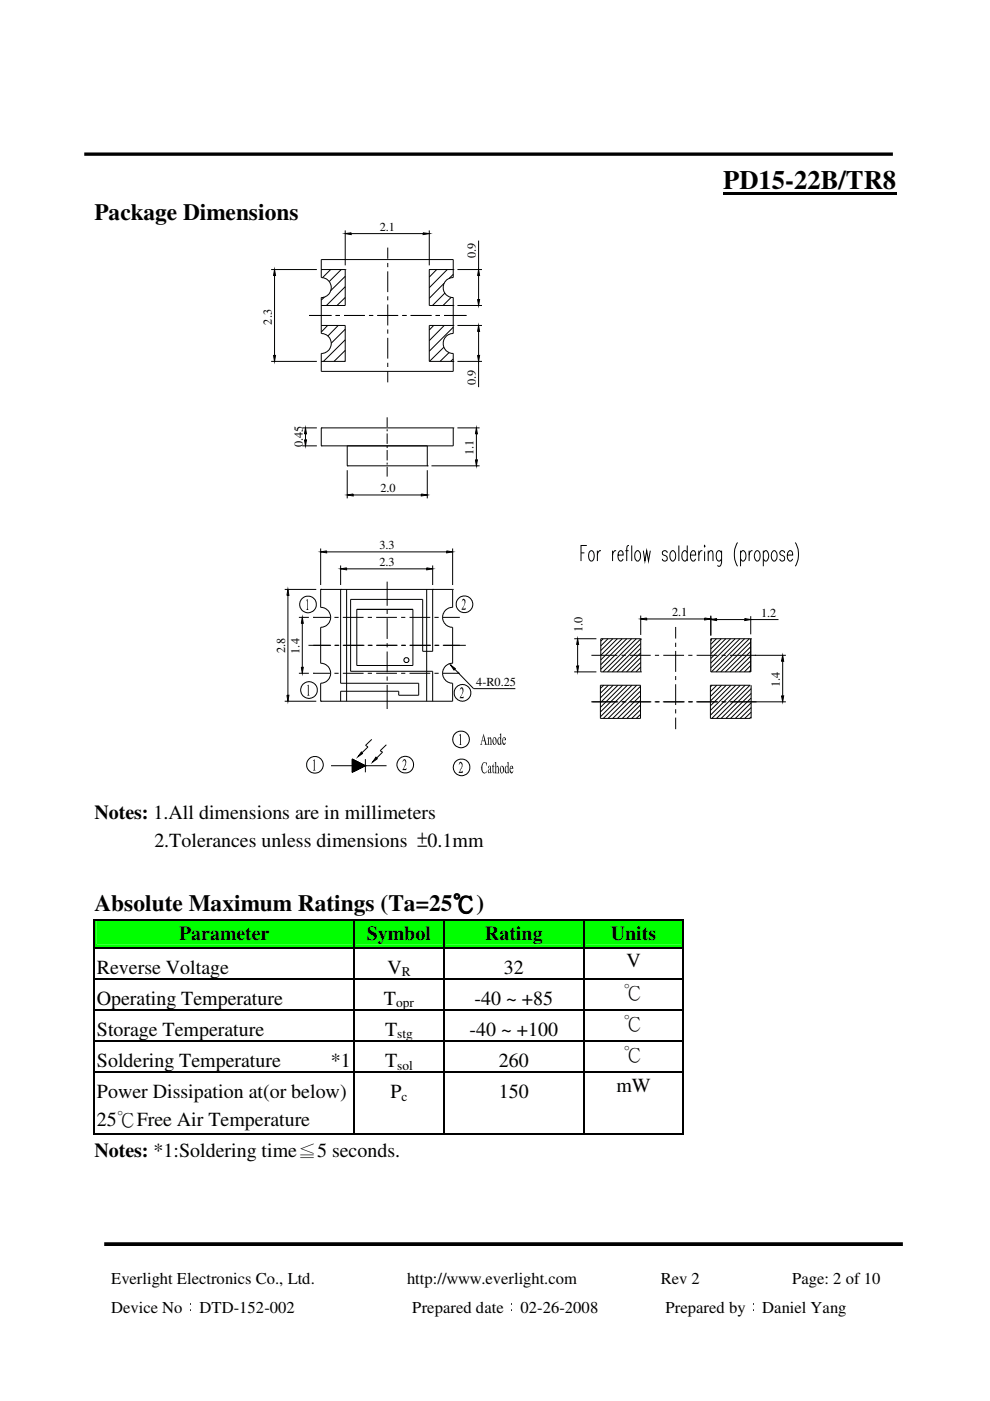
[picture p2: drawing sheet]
<svg xmlns="http://www.w3.org/2000/svg" width="210mm" height="297mm" viewBox="0 0 210 297" stroke-linecap="round" stroke-linejoin="round" font-family="sans-serif">
<path d="M22.1 263.8h169.3" fill="none" stroke="#000" stroke-width=".79" stroke-linecap="butt"/>
<path d="M51.7 40.1h121.8v129.5h-121.8z" fill="#fff"/>
<g fill="none" stroke="#000" stroke-width=".21">
<path d="M57.5 57.1h9.7M58.2 57.1l.2 1.3h-.4zM58.2 58.4v17M68.1 55h28v3.8a2.13 2.13 0 0 0-2.1 1.8v.7a2.09 2.09 0 0 0 1.8 1.8h.3v7.6a2.13 2.13 0 0 0-2.1 1.8v.7a2.09 2.09 0 0 0 1.8 1.7h.3v3.8h-28v-3.8h.4a2.19 2.19 0 0 0 1.7-1.8v-.5a2.2 2.2 0 0 0-2.1-1.9v-7.6h.4a2.19 2.19 0 0 0 1.7-1.9v-.5a2.2 2.2 0 0 0-2.1-1.9zM68.1 57.1h.1M68.1 57.1h5.1M70.1 57.1l-1.7 1.8M72.3 57.1l-2.5 2.6M73.2 49.5l1.3-.1v.3zM73.2 57.1h.1M73.2 58.6l-3.1 3M73.2 48.9v7.4"/>
<path d="M73.2 57.1v7.7h-5.1M74.5 49.5h15.2M82.2 52.5v2.4M82.2 55.8v.8M82.2 57.5v4.4M89.7 49.4l1.3 .1-1.3 .2zM91 57.1h.1M91 49.5h.1M91 57.1h5.1M91 57.1v7.7h5.1M91 48.9v7.4M92.6 57.1l-1.6 1.7"/>
<path d="M94.8 57.1l-3.8 3.9M96.1 57.1h.1M96.1 58.2l-.9 .9M97 57.1h5.2M101.5 57.1l.2 1.3h-.4zM101.5 51v6.1M101.5 58.4v5.1M57.5 76.6h9.7M58 75.4h.4l-.2 1.2zM58.2 76.6h.1M65.5 66.9h4.8M68.1 76.6h.1"/>
<path d="M68.1 69h5.1v7.6h-5.1M68.8 63l-.7 .6M69.5 69l-1.4 1.4M71.2 66.9h.9M71.7 69l-2.2 2.2M72.9 66.9h4.4M73.2 76.5l-.1 .1M73.2 74.3l-2.4 2.3M73.2 72.1l-4.6 4.5M73.2 69.8l-3 3M73.2 63.1l-1.7 1.7M73.2 60.8l-4 4"/>
<path d="M78.2 66.9h.9M80 66.9h4.4M82.2 62.8v.9M82.2 64.6v4.4M82.2 69.8v.9M82.2 71.6v4.4M82.2 76.9v.9M82.2 78.7v2.4M85.3 66.9h.9M87.1 66.9h4.4M91.9 69l-.9 1M92.4 66.9h.9"/>
<path d="M94.1 73.6l-3 3M94.1 60.1l-3.1 3.1M94.1 66.9h4.8M94.2 69l-3.2 3.2M94.3 62.1l-2.6 2.7M95.2 74.8l-1.9 1.8M95.7 63l-1.8 1.8M96.1 64.8h.1M96.1 69h.1M96.1 76.6h.1M96.1 76.1l-.6 .5M96.1 69.4l-5.1 5.1"/>
<path d="M96.1 69h-5.1v7.6h5.1M97 76.6h5.2M97 69h5.2M97 64.8h5.2M101.3 63.5h.4l-.2 1.3zM101.3 75.4h.4l-.2 1.2zM101.5 64.8h.1M101.5 69l.2 1.3h-.4zM101.5 76.6h.1M101.5 70.3v5.1M101.5 76.6v5.5M64.1 94.5h3.1"/>
<path d="M64.1 90.7h3.1M64.6 93.3h.4l-.2 1.2zM64.8 90.7l.2 1.3h-.4zM64.8 92v1.3M68.1 90.7h.1M68.1 94.5h.1M68.1 90.7v3.8M68.1 90.7h28M73.6 98.8h.1M73.6 98.8h17M73.6 94.5v4.3M73.6 99.7v6"/>
<path d="M82.1 88.5v2.1M82.1 91v.4M82.1 91.9v2.2M82.1 94.5v.5M82.1 95.4v2.2M82.1 98.1v.4M82.1 99v2M90.6 98.8h.1M90.6 94.5v4.3M90.6 99.7v6M91.5 98.8h10.2M96.1 90.7h.1"/>
<path d="M96.1 90.7v3.8h-28M97 90.7h4.7M100.8 97.5h.4l-.2 1.3zM101 90.7l.2 1.3h-.4zM101 98.8h.1M101 92v5.5M68 117l1.3-.2v.4zM68 117h.1M68 116.3v7.7M69.3 117h25.4M72.2 119.9v4.1M73.6 104.9l1.3-.2v.5z"/>
<path d="M74.9 104.9h14.4M89.3 104.7l1.3 .2-1.3 .3zM90.6 104.9h.1M91.7 119.9v4.1M94.7 116.8l1.3 .2-1.3 .2zM96 116.3v7.7M123.2 117.2h.7M124.4 115.7h-1.2v3.3M125.1 116.9l.4-.1a1.51 1.51 0 0 1 0 2.2h-.2a1.6 1.6 0 0 1-.2-2.1zM126.7 116.8v2.2M127.4 116.8l-.4 .1-.3 .8M129.9 116.8v2.2"/>
<path d="M130.6 116.8l-.4 .1-.3 .8M131 117.7h1.1a.7 .7 0 0 0-.6-.9 1.51 1.51 0 0 0 0 2.2h.2l.4-.5M132.6 116.8h.7M133.3 115.7l-.3 .1-.1 .5v2.7M133.9 115.7v3.3M134.9 116.9l.4-.1a1.51 1.51 0 0 1 0 2.2h-.3a1.53 1.53 0 0 1-.1-2.1zM136.4 116.8l.3 2.2 .4-2.2 .4 2.2 .4-2.2M141.5 117.2l-.1-.3-.6-.1-.3 .1v.7a1.02 1.02 0 0 1 1 .9l-.1 .3-.3 .2-.6-.2-.1-.3M142.3 116.9l.5-.1a1.51 1.51 0 0 1 0 2.2h-.3a1.53 1.53 0 0 1-.2-2.1zM143.9 115.7v3.3M145.7 117.2l-.4-.4h-.2a1.43 1.43 0 0 0 0 2.2h.2l.4-.5M145.7 115.7v3.3"/>
<path d="M146.4 117.7h1.1l-.2-.8-.4-.1a1.51 1.51 0 0 0 0 2.2h.3l.3-.5M148.2 116.8v2.2M148.9 116.8l-.4 .1-.3 .8M149.4 115.7v.3zM149.4 116.9v2.1M150.2 117.4l.4-.6 .5 .1 .1 2.1M150.2 116.8v2.2M153 116.8v2.5l-.1 .4-.3 .4-.5-.2M153 117.2l-.4-.4h-.3a1.51 1.51 0 0 0 0 2.2h.3l.4-.5M156.4 115a5 5 0 0 0 0 5.1M157 117.2l.4-.4h.3a1.51 1.51 0 0 1 0 2.2h-.3l-.4-.5M157 116.8v3.3"/>
<path d="M158.8 116.8v2.2M159.6 116.8l-.5 .1-.3 .8M160.2 116.9l.5-.1a1.51 1.51 0 0 1 0 2.2h-.3a1.48 1.48 0 0 1-.2-2.1zM161.8 117.2l.4-.4h.3a1.51 1.51 0 0 1 0 2.2h-.3l-.4-.5M161.8 116.8v3.3M163.8 116.9l.5-.1a1.51 1.51 0 0 1 0 2.2h-.3a1.53 1.53 0 0 1-.2-2.1zM166.4 117.2l-.1-.3-.6-.1-.4 .4 .1 .4a1.03 1.03 0 0 1 1 .9l-.1 .3-.3 .2-.6-.2-.1-.3M166.9 117.7h1.2a.7 .7 0 0 0-.7-.9 1.51 1.51 0 0 0 0 2.2h.3l.4-.5M168.6 115a5 5 0 0 1 0 5.1M60.4 125h6.7M61 125l.3 1.2h-.5zM61 126.2v21.2"/>
<path d="M63.4 130.9h2.1M64.1 130.9l.2 1.3h-.4zM64.1 130.9h.1M64.1 132.2v9.3M65.4 136.8h4.8M66.4 130.9h.1M66.4 130.9h3.6M68 125h.1M68 125v3.8h.3a2.19 2.19 0 0 1 1.8 1.8v.5a2.2 2.2 0 0 1-2.1 1.9v7.6h.3a2.19 2.19 0 0 1 1.8 1.9v.5a2.2 2.2 0 0 1-2.1 1.9v3.8M68 125h28M70.9 136.8h1M70.9 130.9h.9"/>
<path d="M72.2 120.6l1.3-.2v.4zM72.2 125h.1M72.2 120.6h.1M72.2 125v19.9h16.6v2.5h-4.3v-.8h-12.3v2.1M72.7 136.8h4.6M72.7 130.9h4.4M73.5 125v23.7M73.5 120.6h17M75.6 129.2h11.9v11.9h-11.9zM78 136.8h1M78 130.9h.9M79.8 136.8h4.5"/>
<path d="M79.8 130.9h4.4M82.1 123.3v5.1M82.1 129.3v.9M82.1 131.1v4.4M82.1 136.4v.8M82.1 138.1v4.4M85 136.8h1.1M85 130.9h.9M86.8 136.8h4.6M86.8 130.9h4.4M90.5 120.4l1.2 .2-1.2 .2zM90.5 125v23.7"/>
<path d="M91.7 125h.1M91.7 125v13.1h-2.1v-11h-15.3v15.2h17.4v6.4M92.1 136.8h1M92.1 130.9h.9M93.9 136.8h4.9M93.9 130.9h3.6M96 125h.1M96 125v3.8h-.4a2.09 2.09 0 0 0-1.7 1.8v.6a2.15 2.15 0 0 0 2.1 1.8v7.6h-.4a2.09 2.09 0 0 0-1.7 1.8v.7a2.15 2.15 0 0 0 2.1 1.8v3.8h-28M121.8 135.4h4.6M122.5 135.4l.2 1.3h-.4zM122.5 136.7v4.5M125.4 138.9h5.5"/>
<path d="M127.4 135.4h8.4v7.1h-8.4zM127.9 135.4l-.5 .5M128.9 135.4l-1.5 1.5M129.9 135.4l-2.5 2.5M130.9 135.4l-3.5 3.5M131.8 138.9h.9M131.9 135.4l-4.5 4.5M132.9 135.4l-5.5 5.5M133.6 138.9h4.4M133.9 135.4l-6.5 6.5M134.9 135.4l-7.1 7.1M135.8 131.2l1.3-.2v.4z"/>
<path d="M135.8 135.5h.1M135.8 130.5v4.1M135.8 135.5l-7 7M135.8 136.4l-6 6.1M135.8 137.5l-5 5M135.8 138.4l-4 4.1M135.8 139.4l-3 3.1M137.1 131.2h12.3M138.9 138.9h.8M140.6 138.9h4.4M143.3 132.9v2.5M143.3 136.3v.9"/>
<path d="M143.3 138v4.5M145.9 138.9h.9M147.7 138.9h4.4M149.4 131l1.3 .2-1.3 .2zM150.7 135.7h.1M150.7 131.2h.1M150.7 131.4l1.2-.3v.5zM150.7 135.4h8.5v7.1h-8.5zM150.7 130.5v4.2M150.9 135.4l-.2 .2M151.9 135.4l-1.2 1.2M151.9 131.4h6"/>
<path d="M152.9 135.4l-2.2 2.2M153 138.9h.9M153.9 135.4l-3.2 3.2M154.8 138.9h11.8M154.9 135.4l-4.2 4.2M155.9 135.4l-5.2 5.2M156.9 135.4l-6.2 6.2M157.9 135.4l-7.1 7.1M157.9 131.1l1.3 .3-1.3 .2zM158.9 135.4l-7.1 7.1M159.2 135.4h.1M159.2 131.4h.1"/>
<path d="M159.2 130.6v3.9M159.2 131.4h5.9M159.2 136.1l-6.4 6.4M159.2 137.1l-5.4 5.4M159.2 138.1l-4.4 4.4M159.2 139.1l-3.4 3.4M165.9 138.9l.3 1.3h-.5zM60.4 148.7h6.7M60.8 147.4h.5l-.3 1.3zM63.4 142.7h2.1M63.9 141.5h.4l-.2 1.2zM66.4 142.7h.1"/>
<path d="M66.4 142.7h3.6M68 148.7h.1M70.9 142.7h.9M72.7 142.7h4.4M76.6 159.4l.3 .3-1 .7zM78 142.7h.9M78.8 156.8l-1.3 1.2 .5 .4-1.2 1.2M79.8 142.7h4.4M81.9 157.9l-1.3 1.3 .5 .3-1.2 1.2M82.1 143.4v.9M82.1 145.2v5.1M85 142.7h.9"/>
<path d="M86.8 142.7h4.4M92.1 142.7h.9M93.9 142.7h3.6M95.5 141l1.1 .8-.3 .3zM95.5 141h.1M96.4 141.9l4 4.1h8.9M97 142.5h.1M121.8 142.5h4.6M122.3 141.2h.4l-.2 1.3zM125.3 148.8h5.8M127.3 145.3h8.5v7h-8.5zM128 145.3l-.7 .7"/>
<path d="M129 145.3l-1.7 1.7M130 145.3l-2.7 2.7M131 145.3l-3.7 3.7M131.7 148.8h1.1M132 145.3l-4.7 4.7M133 145.3l-5.7 5.7M133.5 148.8h4.6M134 145.3l-6.7 6.7M135 145.3l-7.1 7M135.8 145.5l-6.9 6.8M135.8 146.5l-5.9 5.8M135.8 147.5l-4.9 4.8"/>
<path d="M135.8 148.5l-3.8 3.8M135.8 149.5l-2.9 2.8M135.8 150.5l-1.9 1.8M135.8 151.5l-.9 .8M135.8 142.5h.1M135.8 140.5l-2 2M135.8 141.4l-1 1.1M138.8 148.8h1.1M140.5 148.8h4.7M143.3 143.3v.9M143.3 145.1v4.4M143.3 150.4v.9"/>
<path d="M143.3 152.1v2.5M145.9 148.8h1M147.6 148.8h4.6M151 145.3l-.4 .3M152 145.3l-1.4 1.3M153 148.8h1M153 145.3l-2.4 2.4M154 145.3l-3.4 3.3M154.7 148.8h11.9M155 145.3l-4.4 4.3M156 145.3l-5.4 5.3M157 145.3l-6.4 6.3"/>
<path d="M158 145.3l-7.1 7M159 145.3l-7.1 7M159.1 145.3h-8.5v7h8.5M159.2 140.1l-2.4 2.4M159.2 141.1l-1.4 1.4M159.2 142.1l-.4 .4M159.3 145.3v7M159.3 146l-6.4 6.3M159.3 147l-5.4 5.3M159.3 148l-4.4 4.3M159.3 149l-3.4 3.3M159.3 150l-2.4 2.3"/>
<path d="M159.3 151l-1.4 1.3M159.3 152l-.4 .3M165.7 147.5h.5l-.3 1.3zM165.9 140.2v7.3M70.2 162.3h4.5l.9 1M74.7 161h.1M74.7 163.4l1.6-1.6-1.6 1.6M74.7 162.5l1-1 1.2 1.1M74.7 162.1l1.1 1.1-1.1-1.1 .7-.8zM74.7 161.5l.4-.4 1.6 1.6M74.7 161.5l.3-.4-.3 .4 1.5 1.5-1.5-1.5M74.7 161.2l.2-.2-.2 .3 1.6 1.6"/>
<path d="M74.7 161l1.8 1.9M74.7 161.6l1.4 1.4 .9-.9M74.7 161l1.9 1.8M74.7 161.1l1.8 1.8M74.7 162.4l.9 .9M74.7 162.9l.6 .5M74.7 163.1l.4 .4M74.7 163.4l.1 .3M74.7 163.5l.1 .2M74.7 163.6v.1M74.7 161v2.7M74.7 161l2.8 1.3"/>
<path d="M74.8 163.7l-.1-.2 1.7-1.7-1.7 1.8 .1 .1M74.8 161l-.1 .2 1.7 1.7 .7-.8M74.9 161.1l-.2 .3 1.5 1.5M75 161.1l-.3 .3 1.5 1.6 .9-.9 .2 .3M75 161.1l1.6 1.7-1.8-1.8-.1 .2 1.7 1.7M75.1 161.2l-.4 .5 1.3 1.4-1.3-1.4 .5-.5M75.1 161.2l-.4 .4M75.1 161.2l1.6 1.5M75.3 161.2l-.6 .6 1.2 1.3M75.3 161.2l-.6 .7 1.2 1.3-1.2-1.2 .7-.7 1.4 1.4-1.3-1.4-.8 .8M75.3 161.2l-.6 .7 1.2 1.2M75.3 161.2l1.5 1.5"/>
<path d="M75.5 161.4l-.8 .8 1 1M75.6 161.4l-.9 .9 .9 1M75.6 161.4l-.9 1M75.7 161.4l-1 1.1 .8 .8-.8-.9M75.8 161.5l-1.1 1.1 .7 .8M75.8 161.5l1.2 1.1 .3-.3M75.9 161.5l-1.2 1.2 .7 .7 1.4-1.4 .5 .4M75.9 161.6l-1.2 1.3M76 161.6l-1.3 1.3 .5 .6 1.5-1.5M76 161.6l-1.3 1.3M76 161.6l1 1M76 161.6l-1.3 1.4"/>
<path d="M76.1 161.6l-1.4 1.5M76.2 161.7l-1.5 1.5M76.2 161.7l-1.5 1.5 .4 .4M76.2 161.7l.8 .9M76.5 161.8l.6 .7M76.5 161.8l-1.8 1.9M76.6 161.9l-1.8 1.8M76.6 161.9l-1.6 1.7-.3-.3 1.5-1.6-1.5 1.6 .3 .3M76.6 161.9l-1.7 1.7-.2-.2M76.6 161.9l.6 .6-.5-.5M76.7 161.9l-1.6 1.6M76.7 162.7l-1.5-1.5-.5 .6 1.2 1.3"/>
<path d="M76.7 162l-1.6 1.5-.4-.5M76.8 162l-1.5 1.4-.6-.6 1.2-1.3-1.2 1.3M76.8 162l-1.3 1.4-.8-.8M76.9 162.6l.4-.4-.6 .5M77 162.1l-1.2 1.1M77 162.1l.3 .3M77 162.1l-1.1 1M77.1 162.5l-.8-.7-1.6 1.6 .2 .2M77.1 162.5l-.7-.7-1.7 1.7M77.1 162.2l.3 .1-.1 .1M77.2 162.5l-.7-.6-1.8 1.8M77.3 162.4l-.4-.3-1.3 1.1-.9-.9 .9-.9 1.3 1.2"/>
<path d="M77.4 162.3l-.3 .2M77.4 162.4l-.2-.2-.7 .6M77.5 162.3h.1M77.5 162.3l-2.8 1.4M77.5 161v2.7M77.5 162.3h4.5M79.7 160.5l.3 .4-1 .7z"/>
<circle cx="65.3" cy="128.2" r="1.75"/>
<circle cx="86.2" cy="140" r=".53"/>
<circle cx="98.5" cy="128.1" r="1.77"/>
<circle cx="65.5" cy="146.3" r="1.76"/>
<circle cx="97.8" cy="156.8" r="1.77"/>
<circle cx="98.1" cy="146.9" r="1.77"/>
<circle cx="66.8" cy="162.2" r="1.76"/>
<circle cx="85.9" cy="162.1" r="1.78"/>
<circle cx="97.9" cy="162.7" r="1.75"/>
</g>
<g fill="#000">
<path d="M58.2 57.1l.2 1.3h-.4zM73.2 49.5l1.3-.1v.3zM89.7 49.4l1.3 .1-1.3 .2zM101.5 57.1l.2 1.3h-.4zM58 75.4h.4l-.2 1.2zM101.3 63.5h.4l-.2 1.3zM101.5 69l.2 1.3h-.4zM101.3 75.4h.4l-.2 1.2zM64.8 90.7l.2 1.3h-.4zM64.6 93.3h.4l-.2 1.2zM101 90.7l.2 1.3h-.4zM100.8 97.5h.4l-.2 1.3z"/>
<path d="M68 117l1.3-.2v.4zM73.6 104.9l1.3-.2v.5zM89.3 104.7l1.3 .2-1.3 .3zM94.7 116.8l1.3 .2-1.3 .2zM61 125l.3 1.2h-.5zM64.1 130.9l.2 1.3h-.4zM64.9 127.3h.1zM72.2 120.6l1.3-.2v.4zM90.5 120.4l1.2 .2-1.2 .2zM122.5 135.4l.2 1.3h-.4zM135.8 131.2l1.3-.2v.4zM149.4 131l1.3 .2-1.3 .2z"/>
<path d="M150.7 131.4l1.2-.3v.5zM157.9 131.1l1.3 .3-1.3 .2zM60.8 147.4h.5l-.3 1.3zM63.9 141.5h.4l-.2 1.2zM65.1 145.4h.1zM76.6 159.4l.3 .3-1 .7zM95.5 141l1.1 .8-.3 .3zM97.3 155.9h.2zM122.3 141.2h.4l-.2 1.3zM165.9 138.9l.3 1.3h-.5zM165.7 147.5h.5l-.3 1.3zM66.3 161.3h.2z"/>
<path d="M79.7 160.5l.3 .4-1 .7z"/>
<path d="M64.9 127.3l.3-.3v1.9l.2 .4h-.5l.2-.4v-1.6z" fill-rule="evenodd"/>
<path d="M98.2 127l.4 .1-.5 .2-.2 .3z" fill-rule="evenodd"/>
<path d="M98.3 127.2l.3-.1a2.26 2.26 0 0 1-.7 2.1l.1-.2a1.38 1.38 0 0 0 .3-1.8z" fill-rule="evenodd"/>
<path d="M97.9 129.2l.9-.3-.1 .4z" fill-rule="evenodd"/>
<path d="M65.1 145.4l.3-.2v1.9l.3 .4h-.6l.2-.2v-1.8z" fill-rule="evenodd"/>
<path d="M97.3 155.9l.4-.3v2.2l.2 .1h-.5l.1-.1v-1.8z" fill-rule="evenodd"/>
<path d="M97.6 145.9a.31 .31 0 0 1 .3-.2 .31 .31 0 0 1 .3 .2l-.5 .1-.2 .4z" fill-rule="evenodd"/>
<path d="M97.8 146l.4-.1a2.4 2.4 0 0 1-.7 2.1l.1-.3a1.37 1.37 0 0 0 .2-1.7z" fill-rule="evenodd"/>
<path d="M97.7 147.8h.5l.1-.2v.4h-.8z" fill-rule="evenodd"/>
<path d="M102.5 155.5l-.3 1.5 .5 .1h-.5l-.1 .6 .1 .2h-.4z" fill-rule="evenodd"/>
<path d="M102.5 155.5l.8 2.4h-.6l.2-.2-.2-.6-.5-.1h.5z" fill-rule="evenodd"/>
<path d="M103.3 156.5l.3-.2v.3z" fill-rule="evenodd"/>
<path d="M103.5 156.6l.3-.2 .1 .1-.3 .2v1l.2 .2h-.5l.2-.3z" fill-rule="evenodd"/>
<path d="M103.8 156.4l.1-.1 .2 .2 .2 1.4h-.5l.2-.2v-.8z" fill-rule="evenodd"/>
<path d="M104.6 156.5l.2-.1-.2 .2v.9l.2 .3h.3a.51 .51 0 0 1-.6-.1 .51 .51 0 0 1-.1-.6z" fill-rule="evenodd"/>
<path d="M104.6 156.4l.4-.1 .3 .5-.1 .7-.1 .3h-.2a.98 .98 0 0 0-.3-1.4z" fill-rule="evenodd"/>
<path d="M105.7 156.4h.2a1.03 1.03 0 0 0 0 1.4l-.2 .1-.2-.4v-.6z" fill-rule="evenodd"/>
<path d="M105.7 156.4h.4z" fill-rule="evenodd"/>
<path d="M106 155.7l.3-.2v2.2l-.5 .2h-.1l.4-.3-.1-1.1 .1-.1v-.6z" fill-rule="evenodd"/>
<path d="M106.1 157.7h.3l-.3 .2z" fill-rule="evenodd"/>
<path d="M106.7 156.3l.1 .1-.3 .4z" fill-rule="evenodd"/>
<path d="M106.7 156.3l.5 .2 .1 .4h-.7l.1 .6 .3 .1-.4 .1-.1-.9h.6l-.1-.3z" fill-rule="evenodd"/>
<path d="M106.6 157.7l.5-.1 .2-.2-.3 .5h-.3z" fill-rule="evenodd"/>
<path d="M66.3 161.3l.4-.3v2.2l.2 .2h-.5l.1-.2v-1.8z" fill-rule="evenodd"/>
<path d="M85.5 161.1l.3-.1 .2 .1-.5 .2-.2 .3z" fill-rule="evenodd"/>
<path d="M85.7 161.2l.3-.1a2.04 2.04 0 0 1-.7 2.1l.4-.6a.97 .97 0 0 0 0-1.4z" fill-rule="evenodd"/>
<path d="M85.5 163h.6l.1-.1-.1 .4h-.8z" fill-rule="evenodd"/>
<path d="M97.4 161.7l.3-.2 .3 .2-.5 .1-.2 .4z" fill-rule="evenodd"/>
<path d="M97.6 161.8l.4-.1a2.01 2.01 0 0 1-.8 2.1l.3-.5a1.07 1.07 0 0 0 .1-1.5z" fill-rule="evenodd"/>
<path d="M97.2 163.8l1-.4-.1 .5z" fill-rule="evenodd"/>
<path d="M102.4 161.8l.3-.2 .3 .1-.4 .1-.3 .6 .1 1.2 .3 .2h.3a.56 .56 0 0 1-.6 .1 .56 .56 0 0 1-.3-.6v-1z" fill-rule="evenodd"/>
<path d="M102.7 161.7h.3v.2z" fill-rule="evenodd"/>
<path d="M103.2 161.6l.1 .8-.3-.5z" fill-rule="evenodd"/>
<path d="M102.8 163.8l.5-.4-.2 .4z" fill-rule="evenodd"/>
<path d="M103.5 162.5l.2-.2 .3 .1-.3 .1-.2 .4z" fill-rule="evenodd"/>
<path d="M103.5 163.9l.4-.2-.1 .2z" fill-rule="evenodd"/>
<path d="M103.6 163.2l.3-.3-.1 .3a.38 .38 0 0 0 0 .6l-.3 .1-.1-.3z" fill-rule="evenodd"/>
<path d="M103.8 162.4l.3 .2v1.1l-.1 .2-.1-1.3z" fill-rule="evenodd"/>
<path d="M104.3 163.6l-.2 .3h-.1z" fill-rule="evenodd"/>
<path d="M104.6 161.9v.5h.2v.1h-.2l.1 1.3h-.2l-.1-1.3h-.1z" fill-rule="evenodd"/>
<path d="M104.5 163.8l.4-.2-.3 .4z" fill-rule="evenodd"/>
<path d="M104.9 161.7l.3-.2v2.3l.1 .2h-.4l.1-.4v-1.7z" fill-rule="evenodd"/>
<path d="M105.3 162.5l.1 .1-.2 .2z" fill-rule="evenodd"/>
<path d="M105.4 162.4h.2l.1 .2 .2 1.4h-.5l.2-.3v-1z" fill-rule="evenodd"/>
<path d="M106.1 162.5h.3l-.2 .2v.6l.1 .5 .3 .1-.1 .1a.87 .87 0 0 1-.4-1.5z" fill-rule="evenodd"/>
<path d="M106.2 162.4h.4l.2 .5-.1 .9-.3 .1a.94 .94 0 0 0-.2-1.5z" fill-rule="evenodd"/>
<path d="M107.1 162.6l.3-.2a.97 .97 0 0 0 .1 1.4l-.3 .1a1.17 1.17 0 0 1-.1-1.3z" fill-rule="evenodd"/>
<path d="M107.3 162.4l.4 .1z" fill-rule="evenodd"/>
<path d="M107.5 161.7l.3-.2 .1 2.2h-.2l-.3 .3-.2-.1 .5-.2-.2-1.2h.2v-.6z" fill-rule="evenodd"/>
<path d="M107.7 163.7l.3 .1-.3 .2z" fill-rule="evenodd"/>
<path d="M108.3 162.4l.1 .1-.3 .4z" fill-rule="evenodd"/>
<path d="M108.3 162.4l.5 .1v.5h-.6l.1 .5 .2 .2-.3 .1-.1-.9h.5l-.1-.4z" fill-rule="evenodd"/>
<path d="M108.2 163.8l.5-.2 .1-.2-.2 .6z" fill-rule="evenodd"/>
</g>
<path d="M153.3 40.7h36.7v.5h-36.7z" fill="#000"/>
<g fill="#0f0">
<path d="M20.2 195.2h54.7v5.6h-54.7z"/>
<path d="M20.5 195.2h54.1v5h-54.1z"/>
<path d="M75.2 195.2h18.8v5.6h-18.8z"/>
<path d="M75.6 195.2h18v5h-18z"/>
<path d="M94.2 195.2h29.4v5.6h-29.4z"/>
<path d="M94.6 195.2h28.7v5h-28.7z"/>
<path d="M123.9 195.2h20.9v5.6h-20.9z"/>
<path d="M124.2 195.2h20.2v5h-20.2z"/>
</g>
<g fill="#000">
<path d="M19.9 194.9h.3v.3h-.3zM74.9 194.9h.3v.3h-.3zM94 194.9h.2v.3h-.2zM123.6 194.9h.3v.3h-.3zM144.8 194.9h.2v.3h-.2zM19.9 200.8h.3v.3h-.3zM19.9 207.4h.3v.3h-.3zM19.9 214h.3v.3h-.3zM74.9 200.8h.3v.3h-.3zM74.9 207.4h.3v.3h-.3zM74.9 214h.3v.3h-.3zM94 200.8h.2v.3h-.2z"/>
<path d="M94 207.4h.2v.3h-.2zM94 214h.2v.3h-.2zM123.6 200.8h.3v.3h-.3zM123.6 207.4h.3v.3h-.3zM123.6 214h.3v.3h-.3zM144.8 200.8h.2v.3h-.2zM144.8 207.4h.2v.3h-.2zM144.8 214h.2v.3h-.2zM19.9 220.6h.3v.3h-.3zM19.9 227.2h.3v.3h-.3zM74.9 220.6h.3v.3h-.3zM74.9 227.2h.3v.3h-.3z"/>
<path d="M94 220.6h.2v.3h-.2zM94 227.2h.2v.3h-.2zM123.6 220.6h.3v.3h-.3zM123.6 227.2h.3v.3h-.3zM144.8 220.6h.2v.3h-.2zM144.8 227.2h.2v.3h-.2zM19.9 240.2h.3v.3h-.3zM74.9 240.2h.3v.3h-.3zM94 240.2h.2v.3h-.2zM123.6 240.2h.3v.3h-.3zM144.8 240.2h.2v.3h-.2z"/>
</g>
<g fill="none" stroke="#000" stroke-width=".25">
<path d="M20 195.2v5.6M20.2 195.1h54.7M75.1 195.2v5.6M75.2 195.1h18.8M94.1 195.2v5.6M94.2 195.1h29.4M123.7 195.2v5.6M123.9 195.1h20.9M144.9 195.2v5.6M20 201.1v6.3M20 207.7v6.3M20 214.3v6.3"/>
<path d="M20.2 201h54.7M20.2 207.6h54.7M20.2 214.2h54.7M75.1 201.1v6.3M75.1 207.7v6.3M75.1 214.3v6.3M75.2 201h18.8M75.2 207.6h18.8M75.2 214.2h18.8M94.1 201.1v6.3M94.1 207.7v6.3M94.1 214.3v6.3"/>
<path d="M94.2 201h29.4M94.2 207.6h29.4M94.2 214.2h29.4M123.7 201.1v6.3M123.7 207.7v6.3M123.7 214.3v6.3M123.9 201h20.9M123.9 207.6h20.9M123.9 214.2h20.9M144.9 201.1v6.3M144.9 207.7v6.3M144.9 214.3v6.3"/>
<path d="M20 220.9v6.3M20 227.5v12.7M20.2 220.8h54.7M20.2 227.4h54.7M75.1 220.9v6.3M75.1 227.5v12.7M75.2 220.8h18.8M75.2 227.4h18.8M94.1 220.9v6.3M94.1 227.5v12.7M94.2 220.8h29.4M94.2 227.4h29.4"/>
<path d="M123.7 220.9v6.3M123.7 227.5v12.7M123.9 220.8h20.9M123.9 227.4h20.9M144.9 220.9v6.3M144.9 227.5v12.7M20.2 240.3h54.7M75.2 240.3h18.8M94.2 240.3h29.4M123.9 240.3h20.9"/>
</g>
<path d="M17.9 32.7h171.4" fill="none" stroke="#000" stroke-width=".71" stroke-linecap="butt"/>
<text font-size="5.6" x="153.3" y="40.1">PD15-22B/TR8</text>
<g font-size="5">
<text x="20" y="46.6">Package Dimensions</text>
<text x="20" y="193.2">Absolute Maximum Ratings (Ta=25℃)</text>
</g>
<g font-size="4.2">
<text x="20" y="173.7">Notes: 1.All dimensions are in millimeters</text>
<text x="32.7" y="179.5">2.Tolerances unless dimensions ±0.1mm</text>
<text x="38" y="199.3">Parameter</text>
<text x="77.8" y="199.3">Symbol</text>
<text x="102.8" y="199.3">Rating</text>
<text x="129.5" y="199.3">Units</text>
<text x="20.5" y="206.4">Reverse Voltage</text>
<text x="82.1" y="206.4">V</text>
<text x="106.8" y="206.4">32</text>
<text x="132.8" y="205.1">V</text>
<text x="20.5" y="213">Operating Temperature</text>
<text x="81.4" y="213">T</text>
<text x="100.6" y="213">-40 ~ +85</text>
<text x="132.2" y="211.7">℃</text>
<text x="20.5" y="219.6">Storage Temperature</text>
<text x="81.7" y="219.6">T</text>
<text x="99.6" y="219.6">-40 ~ +100</text>
<text x="132.2" y="218.3">℃</text>
<text x="20.5" y="226.2">Soldering Temperature</text>
<text x="70.1" y="226.2">*1</text>
<text x="81.7" y="226.2">T</text>
<text x="105.7" y="226.2">260</text>
<text x="132.2" y="224.9">℃</text>
<text x="20.5" y="232.8">Power Dissipation at(or below)</text>
<text x="82.8" y="232.8">P</text>
<text x="105.7" y="232.8">150</text>
<text x="130.7" y="231.5">mW</text>
<text x="20.5" y="238.7">25℃Free Air Temperature</text>
<text x="20" y="245.3">Notes: *1:Soldering time≦5 seconds.</text>
</g>
<g font-size="3.5">
<text x="23.6" y="272.3">Everlight Electronics Co., Ltd.</text>
<text x="86.3" y="272.3">http://www.everlight.com</text>
<text x="140.1" y="272.3">Rev 2</text>
<text x="167.9" y="272.3">Page: 2 of 10</text>
<text x="23.6" y="278.3">Device No：DTD-152-002</text>
<text x="87.4" y="278.3">Prepared date：02-26-2008</text>
<text x="141.1" y="278.3">Prepared by：Daniel Yang</text>
</g>
<g font-size="2.8">
<text x="85.2" y="207">R</text>
<text x="84" y="213.6">opr</text>
<text x="84.2" y="220.2">stg</text>
<text x="84.2" y="226.8">sol</text>
<text x="85.1" y="233.4">c</text>
</g>
<g font-size="2.6">
<text x="80.5" y="49">2.1</text>
<text x="100.9" y="54.7" transform="rotate(-90 100.9 54.7)">0.9</text>
<text x="57.6" y="68.8" transform="rotate(-90 57.6 68.8)">2.3</text>
<text x="100.9" y="81.6" transform="rotate(-90 100.9 81.6)">0.9</text>
<text x="64.2" y="94.9" transform="rotate(-90 64.2 94.9)">0.45</text>
<text x="100.4" y="96.4" transform="rotate(-90 100.4 96.4)">1.1</text>
<text x="80.6" y="104.4">2.0</text>
<text x="80.4" y="116.4">3.3</text>
<text x="80.4" y="120">2.3</text>
<text x="142.5" y="130.6">2.1</text>
<text x="161.4" y="130.8">1.2</text>
<text x="123.5" y="133.9" transform="rotate(-90 123.5 133.9)">1.0</text>
<text x="60.5" y="138.4" transform="rotate(-90 60.5 138.4)">2.8</text>
<text x="63.5" y="138.6" transform="rotate(-90 63.5 138.6)">1.4</text>
<text x="101" y="145.5">4-R0.25</text>
<text x="165.4" y="145.7" transform="rotate(-90 165.4 145.7)">1.4</text>
</g>
</svg>
